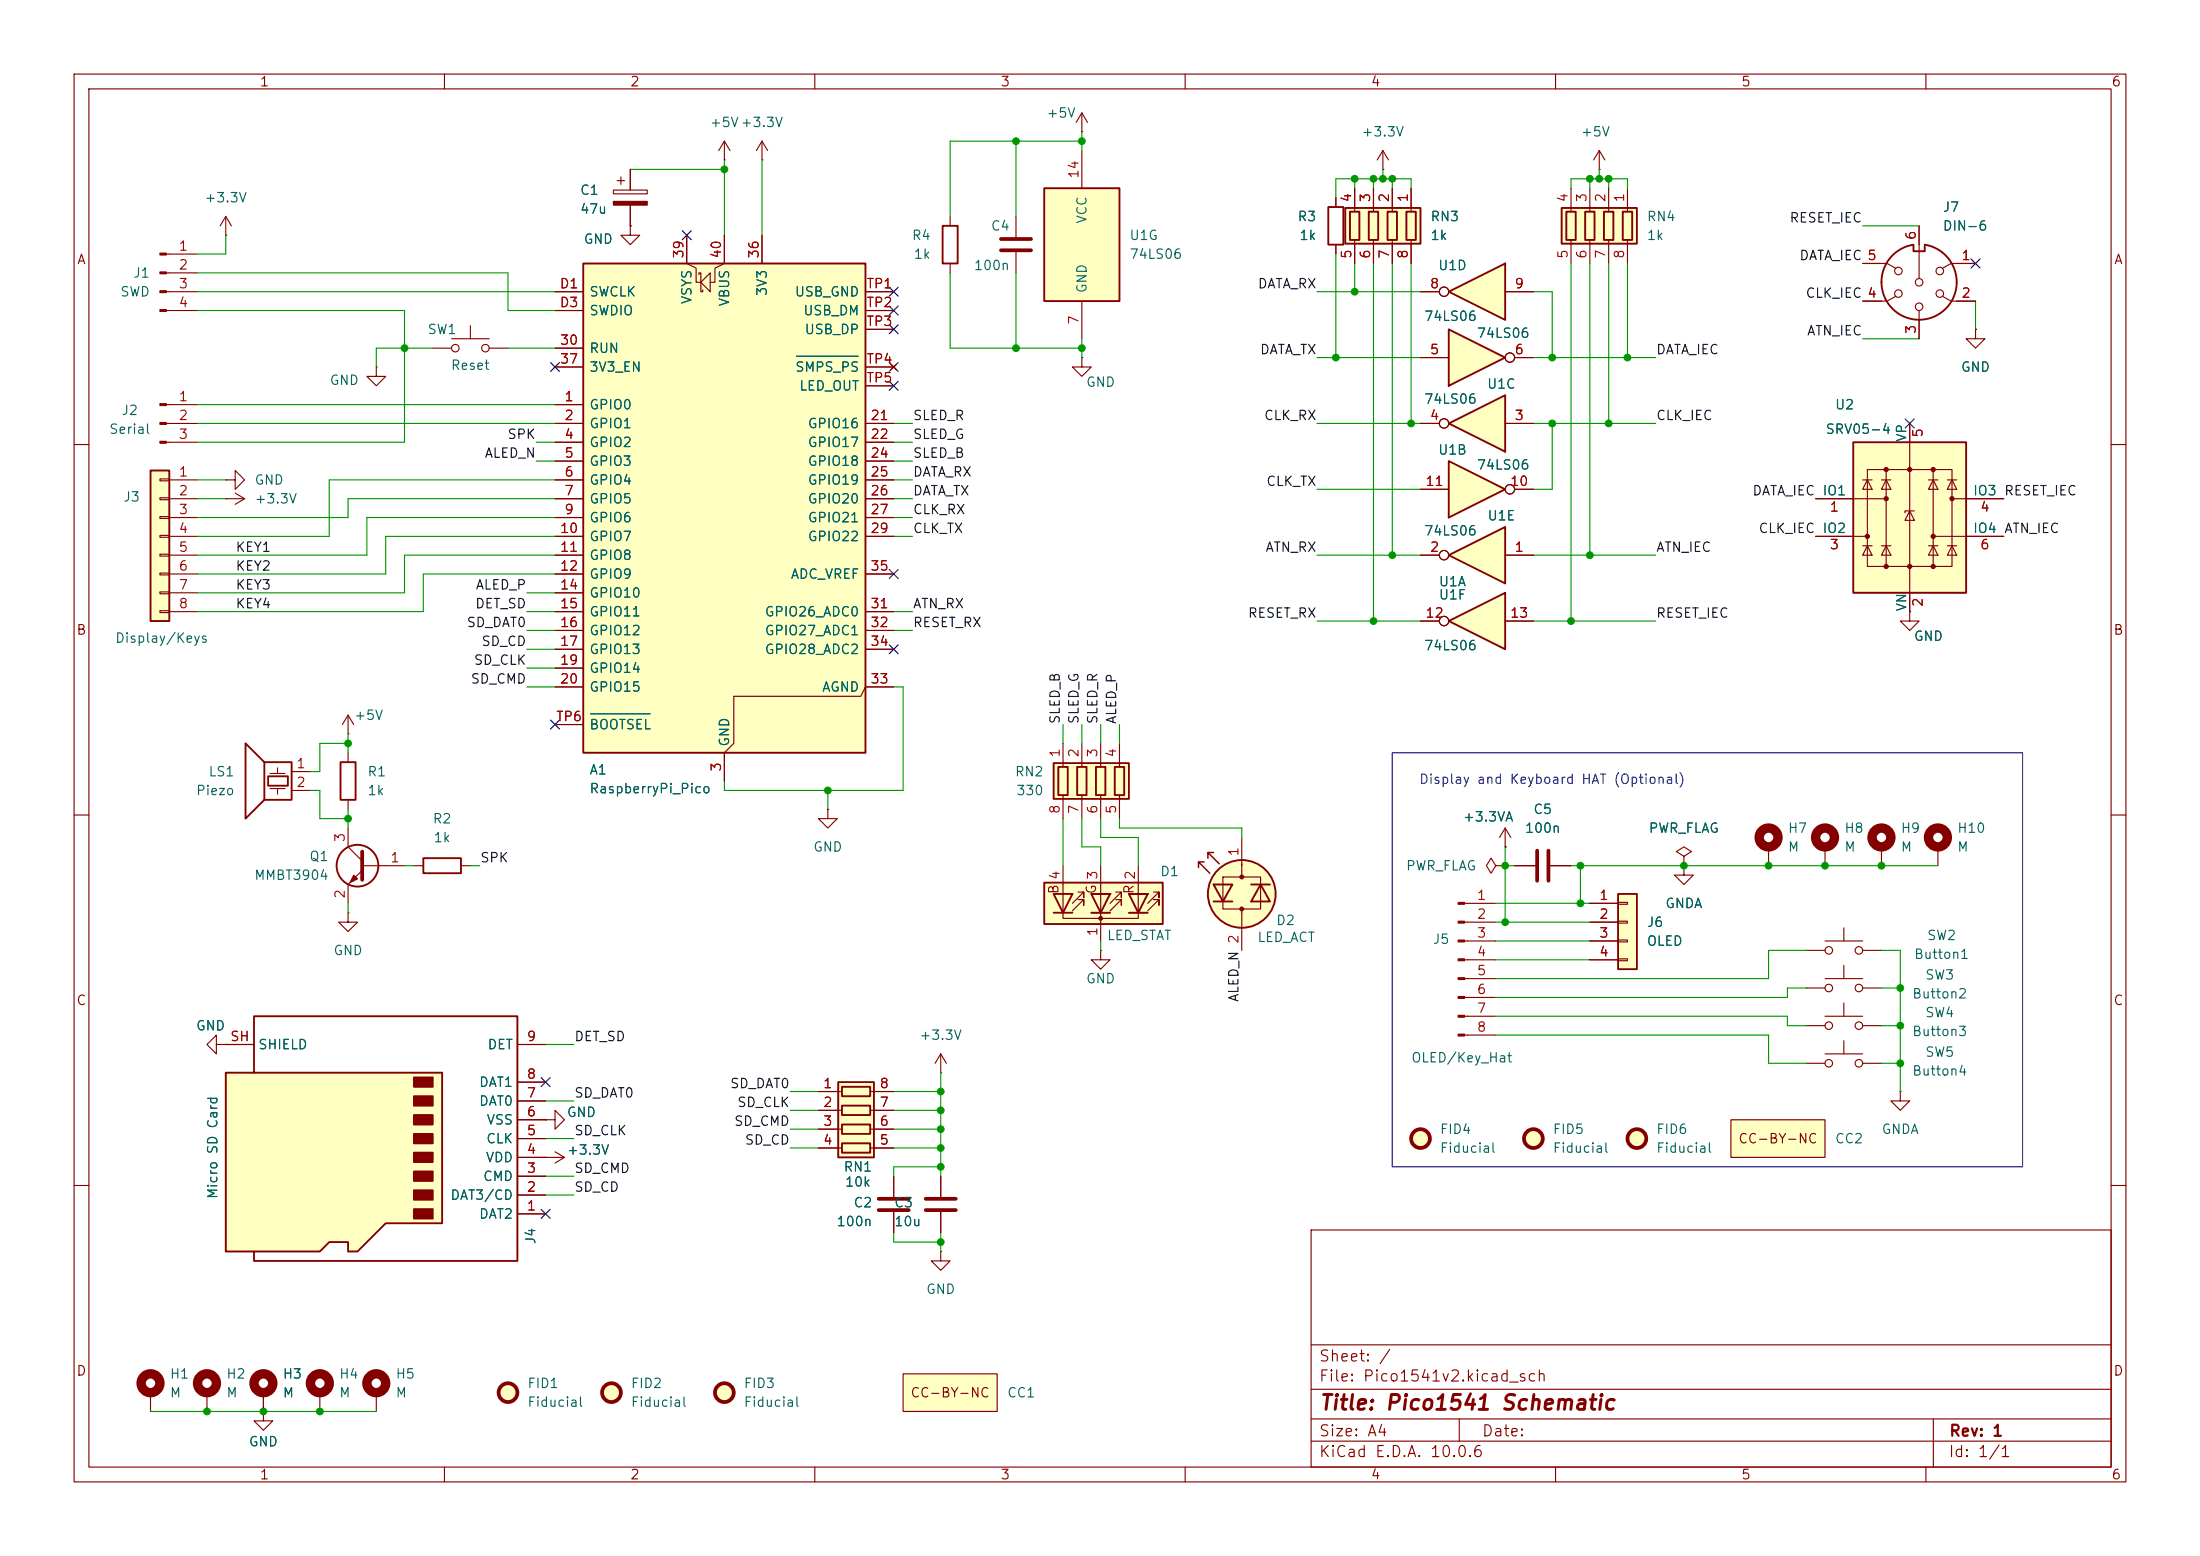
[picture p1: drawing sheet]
<svg xmlns="http://www.w3.org/2000/svg" width="297mm" height="210mm" viewBox="0 0 297 210" stroke-linecap="round" stroke-linejoin="round" font-family="sans-serif">
<g fill="none" stroke="#840000" stroke-width=".15">
<path d="M10 10h277v190h-277zM12 12h273v186h-273zM60 10v2M110 10v2M160 10v2M210 10v2M260 10v2M10 60h2M285 60h2M10 110h2M285 110h2M10 160h2"/>
<path d="M177 166h108v32h-108zM285 160h2M60 198v2M110 198v2M160 198v2M177 194.5h108M177 191.5h108M177 187.5h108M177 181.5h108M197 191.5v3M210 198v2M260 198v2"/>
<path d="M261 191.5v6.5"/>
</g>
<path d="M30.5 144.8h29.2v20.3h-7.6l-3.8 3.8h-1.3v-1.3h-2.6l-1.2 1.3h-12.7z" fill="#ffffc2"/>
<g fill="none" stroke="#840000" stroke-width=".25">
<path d="M57.1 115.8h5.1v2.1h-5.1zM30.5 144.8h29.2v20.3h-7.6l-3.8 3.8h-1.3v-1.3h-2.6l-1.2 1.3h-12.7zM34.3 144.8v-7.6h35.5v33h-35.5v-1.3"/>
<circle cx="48.3" cy="116.8" r="2.82"/>
</g>
<g fill="#840000" stroke="#840000" stroke-width=".25">
<path d="M55.9 163.2h2.5v1.3h-2.5z"/>
<path d="M55.9 160.7h2.5v1.2h-2.5z"/>
<path d="M55.9 158.1h2.5v1.3h-2.5z"/>
<path d="M55.9 155.6h2.5v1.2h-2.5z"/>
<path d="M55.9 153h2.5v1.3h-2.5z"/>
<path d="M55.9 150.5h2.5v1.3h-2.5z"/>
<path d="M55.9 148h2.5v1.2h-2.5z"/>
<path d="M55.9 145.4h2.5v1.3h-2.5z"/>
</g>
<g fill="none" stroke="#840000" stroke-width=".15">
<path d="M47 111.8v2.5l1.9 1.9M48.9 116.8h5.7M48.9 117.5l-1.9 1.9v2.5M55.9 116.8h1.2M62.2 116.8h1.3M30.5 141h3.8M69.8 158.8h3.9M69.8 156.2h6.4M69.8 153.7h3.9M69.8 151.1h3.9M69.8 148.6h3.9M69.8 146.1h3.9"/>
<path d="M69.8 141h3.9M73.7 156.2h.1M73.7 151.1h1.2v-1.2l1.3 1.2-1.3 1.3v-1.3M73.7 151.1h.1M74.9 155.4l1.3 .8M76.2 156.2l-1.3 .8M69.8 163.8h3.9M69.8 161.3h3.9M35.6 190.5v1.3h1.2l-1.2 1.2-1.3-1.2h1.3M35.6 190.5h.1M35.6 188v2.5M50.8 188v2.5"/>
</g>
<g fill="none" stroke="#840000" stroke-width=".51">
<path d="M48.9 114.9v3.8"/>
<circle cx="68.6" cy="188" r="1.27"/>
<circle cx="82.5" cy="188" r="1.27"/>
</g>
<path d="M47.8 118.1l.5 .5-1.1 .5z" fill="#840000" stroke="#840000" stroke-width=".15"/>
<g fill="#ffffc2" stroke="#ffffc2" stroke-width=".14">
<circle cx="82.5" cy="188" r="1.27"/>
<circle cx="68.6" cy="188" r="1.27"/>
</g>
<g fill="none" stroke="#840000" stroke-width="1.3">
<circle cx="35.6" cy="186.7" r="1.27"/>
<circle cx="50.8" cy="186.7" r="1.27"/>
</g>
<path d="M113.2 146.1h4.8v10.1h-4.8z" fill="#ffffc2"/>
<path d="M113.2 146.1h4.8v10.1h-4.8zM113.7 146.7h3.8v1.3h-3.8zM113.7 149.2h3.8v1.3h-3.8zM113.7 151.8h3.8v1.2h-3.8zM113.7 154.3h3.8v1.3h-3.8z" fill="none" stroke="#840000" stroke-width=".25"/>
<g fill="none" stroke="#840000" stroke-width=".15">
<path d="M201.9 116.8l-.6-1-.6 1 .6 1.1 .6-1.1h1.3M203.2 116.8h.1M203.2 114.3h.1M203.2 111.8l-.8 1.2M203.2 111.8l.8 1.2M203.2 111.8v2.5M204.5 116.8h2.8M209.3 116.8h2.8M227.3 115.6l1-.7-1-.6-1 .6 1 .7v1.2M227.3 116.8h.1M29.2 141v-1.3l-1.3 1.3 1.3 1.2v-1.2h1.3M30.5 141h.1"/>
<path d="M110.5 147.3h3.2M110.5 149.9h3.2M110.5 152.4h3.2M110.5 154.9h3.2M117.5 147.3h3.1M117.5 149.9h3.1M117.5 152.4h3.1M117.5 154.9h3.1M127 158.8v2.7M127 168.9v1.3h-1.3l1.3 1.3 1.3-1.3h-1.3M127 168.9h.1M127 163.6v2.8"/>
<path d="M20.3 188v2.5M43.2 188v2.5"/>
</g>
<g fill="none" stroke="#840000" stroke-width="1.3">
<circle cx="20.3" cy="186.7" r="1.27"/>
<circle cx="43.2" cy="186.7" r="1.27"/>
</g>
<path d="M207.5 114.8v4.1M209 114.8v4.1M125 161.8h4M125 163.3h4" fill="none" stroke="#840000" stroke-width=".51"/>
<path d="M121.9 185.4h12.7v5.1h-12.7z" fill="#ffffc2"/>
<path d="M121.9 185.4h12.7v5.1h-12.7z" fill="none" stroke="#840000" stroke-width=".15"/>
<path d="M195.6 83.8l7.6-3.8v7.6z" fill="#ffffc2"/>
<path d="M195.6 83.8l7.6-3.8v7.6z" fill="none" stroke="#840000" stroke-width=".25"/>
<g fill="none" stroke="#840000" stroke-width=".15">
<path d="M191.8 83.8h2.5M203.2 83.8h3.8M227.3 116.8v1.3h1.3l-1.3 1.3-1.2-1.3h1.2M227.3 116.8h.1"/>
<circle cx="194.9" cy="83.8" r=".63"/>
</g>
<path d="M218.4 120.7h2.6v10.1h-2.6z" fill="#ffffc2"/>
<path d="M218.4 120.7h2.6v10.1h-2.6z" fill="none" stroke="#840000" stroke-width=".25"/>
<g fill="none" stroke="#840000" stroke-width=".15">
<path d="M30.5 67.3h.1M30.5 67.3h2.5M31.7 66.5l1.3 .8M33 67.3l-1.3 .8M111.8 109.2v1.3h1.2l-1.2 1.3-1.3-1.3h1.3M111.8 109.2h.1M214.6 121.9h3.8M214.6 124.5h3.8M214.6 127h3.8M214.6 129.5h3.8M218.4 121.8h1.3v.2h-1.3zM218.4 124.3h1.3v.3h-1.3z"/>
<path d="M218.4 126.9h1.3v.2h-1.3zM218.4 129.4h1.3v.3h-1.3z"/>
</g>
<path d="M142.2 103h10.2v4.8h-10.2z" fill="#ffffc2"/>
<g fill="none" stroke="#840000" stroke-width=".25">
<path d="M142.2 103h10.2v4.8h-10.2zM142.9 103.5h1.2v3.8h-1.2zM145.4 103.5h1.3v3.8h-1.3zM148 103.5h1.2v3.8h-1.2zM150.5 103.5h1.3v3.8h-1.3zM163.8 119.4h2.6l-1.3 2.3zM168.9 119.4h2.5M170.2 119.4l1.2 2.3h-2.5zM163.8 121.7h2.6"/>
<circle cx="167.6" cy="120.7" r="4.6"/>
</g>
<g fill="none" stroke="#840000" stroke-width=".15">
<path d="M22.5 34.3h4.2M22.5 36.8h4.2M22.5 39.4h4.2M30.5 31.8h.1M30.5 29.2l-.8 1.3M30.5 29.2l.7 1.3M30.5 29.2v2.6M22.5 41.9h4.2M22.5 54.6h4.2M22.5 57.2h4.2M22.5 59.7h4.2M50.8 49.5v1.3h1.3l-1.3 1.3-1.3-1.3h1.3"/>
<path d="M50.8 49.5h.1M58.4 47h2.6M61 45.7h5M63.5 43.9v1.8M66 47h2.6M143.5 100.3v3.2M143.5 107.3v3.2M146 100.3v3.2M146 107.3v3.2M148.6 100.3v3.2M148.6 107.3v3.2M151.1 100.3v3.2"/>
<path d="M151.1 107.3v3.2M165.1 118.4h5.1v4.3h-5.1zM167.6 113v3.8M148.6 128.3v1.2h1.3l-1.3 1.3-1.3-1.3h1.3M148.6 128.3h.1M167.6 122.7v5.6M127 144.8h.1M127 142.2l.8 1.3M127 142.2l-.8 1.3M127 142.2v2.6"/>
<circle cx="61.5" cy="47" r=".51"/>
<circle cx="65.5" cy="47" r=".51"/>
</g>
<g fill="#840000" stroke="#840000" stroke-width=".15">
<path d="M21.6 34.2h.9v.2h-.9z"/>
<path d="M21.6 36.7h.9v.3h-.9z"/>
<path d="M21.6 39.2h.9v.3h-.9z"/>
<path d="M21.6 41.8h.9v.2h-.9z"/>
<path d="M21.6 54.5h.9v.2h-.9z"/>
<path d="M21.6 57h.9v.3h-.9z"/>
<path d="M21.6 59.6h.9v.2h-.9z"/>
<path d="M167.6 116.6v1.8z"/>
<circle cx="167.6" cy="122.7" r=".25"/>
<circle cx="167.6" cy="118.4" r=".25"/>
</g>
<circle cx="167.6" cy="120.7" r="4.6" fill="#ffffc2" stroke="#ffffc2" stroke-width=".14"/>
<path d="M161.8 117.1v-.8l1.5 1.6M161.8 116.3h.8M163.1 115.8v-.7l1.5 1.5M163.1 115.1h.7" fill="none" stroke="#840000" stroke-width=".2"/>
<path d="M141 119.1h16v5.6h-16z" fill="#ffffc2"/>
<circle cx="148.6" cy="124" r=".25" fill="#840000" stroke="#840000" stroke-width=".15"/>
<path d="M141 119.1h16v5.6h-16zM142.2 120.7h2.6l-1.3 2.5zM142.2 123.2h2.6M147.3 120.7h2.6l-1.3 2.5zM147.3 123.2h2.6M152.4 120.7h2.5l-1.2 2.5zM152.4 123.2h2.5" fill="none" stroke="#840000" stroke-width=".25"/>
<g fill="none" stroke="#840000" stroke-width=".15">
<path d="M30.5 64.8h1.2v-1.3l1.3 1.3-1.3 1.2v-1.2M30.5 64.8h.1M143.5 116.8v6.4M148.6 116.8v10.2M153.7 116.8v7.2h-10.2v-1.1M145.5 121.4h.8v.8v-.8l-1.5 1.5M145.5 120.4h.8v.8v-.8l-1.5 1.5M147.3 123.2h2.6M147.3 120.7h2.6zM149.9 120.7h.1M150.6 121.4h.8v.8v-.8l-1.5 1.5M150.6 120.4h.8v.8v-.8l-1.5 1.5"/>
<path d="M152.4 123.2h2.5M152.4 120.7h2.5zM154.9 120.7h.1M155.7 121.4h.8v.8v-.8l-1.6 1.5M155.7 120.4h.8v.8v-.8l-1.6 1.5"/>
</g>
<circle cx="207" cy="153.7" r="1.27" fill="#ffffc2" stroke="#ffffc2" stroke-width=".14"/>
<circle cx="207" cy="153.7" r="1.27" fill="none" stroke="#840000" stroke-width=".51"/>
<path d="M20.3 63.5h2.6v20.3h-2.6z" fill="#ffffc2"/>
<path d="M179.3 27.9h2.1v5.1h-2.1zM20.3 63.5h2.6v20.3h-2.6z" fill="none" stroke="#840000" stroke-width=".25"/>
<g fill="none" stroke="#840000" stroke-width=".15">
<path d="M180.3 26.7v1.2M180.3 33v1.3M146 48.3v1.2h1.3l-1.3 1.3-1.2-1.3h1.2M146 48.3h.1M21.6 64.6h1.3v.3h-1.3zM21.6 67.2h1.3v.2h-1.3zM21.6 69.7h1.3v.3h-1.3zM21.6 72.3h1.3v.2h-1.3zM21.6 74.8h1.3v.3h-1.3zM21.6 77.3h1.3v.3h-1.3zM21.6 79.9h1.3v.2h-1.3zM22.9 64.8h3.8"/>
<path d="M22.9 67.3h3.8M22.9 69.9h3.8M22.9 72.4h3.8M22.9 74.9h3.8M22.9 77.5h3.8M21.6 82.4h1.3v.3h-1.3zM22.9 80h3.8M22.9 82.6h3.8"/>
</g>
<path d="M141 25.4h10.1v15.2h-10.1z" fill="#ffffc2"/>
<path d="M141 25.4h10.1v15.2h-10.1zM35.7 102.9h3.7v5.1h-3.7zM35.7 102.9l-2.6-2.6v10.2l2.6-2.5M36.2 104.8h2.7v1.2h-2.7zM46 102.9h2v5.1h-2z" fill="none" stroke="#840000" stroke-width=".25"/>
<g fill="none" stroke="#840000" stroke-width=".15">
<path d="M146 20.3v5.1M146 40.6v5.1M47 99.1h.1M47 96.5l.8 1.3M47 96.5l-.8 1.3M47 96.5v2.6M36.4 104.4h2.1M36.4 106.4h2.1M37.5 103.6v.8M37.5 106.4v.8M39.4 104.1h2.5M39.4 106.7h2.5"/>
<path d="M47 101.6v1.3M47 108v1.2M238.8 114.3v2.5M47 123.2v1.3h-1.3l1.3 1.2 1.3-1.2h-1.3M47 123.2h.1M27.9 188v2.5"/>
</g>
<g fill="none" stroke="#840000" stroke-width="1.3">
<circle cx="238.8" cy="113" r="1.27"/>
<circle cx="27.9" cy="186.7" r="1.27"/>
</g>
<circle cx="221" cy="153.7" r="1.27" fill="#ffffc2" stroke="#ffffc2" stroke-width=".14"/>
<circle cx="221" cy="153.7" r="1.27" fill="none" stroke="#840000" stroke-width=".51"/>
<path d="M233.7 151.1h12.7v5.1h-12.7z" fill="#ffffc2"/>
<g fill="none" stroke="#840000" stroke-width=".15">
<path d="M246.4 114.3v2.5M243.8 128.3h2.6M246.4 127h5.1M248.9 125.2v1.8M251.5 128.3h2.5M233.7 151.1h12.7v5.1h-12.7zM256.5 147.3v1.3h1.3l-1.3 1.3-1.2-1.3h1.2M256.5 147.3h.1"/>
<circle cx="246.9" cy="128.3" r=".51"/>
<circle cx="251" cy="128.3" r=".51"/>
</g>
<circle cx="246.4" cy="113" r="1.27" fill="none" stroke="#840000" stroke-width="1.3"/>
<path d="M250.2 59.7h15.2v20.3h-15.2z" fill="#ffffc2"/>
<g fill="none" stroke="#840000" stroke-width=".15">
<path d="M146 17.8h.1M146 15.2l-.7 1.3M146 15.2l.8 1.3M146 15.2v2.6M128.3 29.2v1.3M128.3 35.6v1.2M137.2 29.2v2.8M137.2 34v2.8M215.9 22.9h.1M215.9 20.3l-.8 1.3M215.9 20.3l.8 1.3M215.9 20.3v2.6"/>
<path d="M251.5 35.6h3.3l1.1 .6M259.1 30.5v7.1M266.7 35.6h-3.3l-1.1 .6M255.9 40l-1.1 .6h-3.3M257.8 57.2v25.4M259.1 41.9v3.8M262.3 40l1.1 .6h3.3M266.7 44.5v1.2h1.3l-1.3 1.3-1.3-1.3h1.3M266.7 44.5h.1M245.1 67.3h9.5M245.1 72.4h7M251.5 64.8h1.2"/>
<path d="M251.5 73.7h1.2M252.1 63.4h11.4v13.1h-11.4zM252.1 64.8l.6 1.2h-1.2zM252.1 73.7l.6 1.2h-1.2zM254 64.8h1.3M254 73.7h1.3M254.6 64.8l.7 1.2h-1.3zM254.6 73.7l.7 1.2h-1.3zM254.6 63.4v13.1M257.8 69l.6 1.2h-1.2zM258.4 69h-1.2v.2M260.3 64.8h1.3"/>
<path d="M260.3 73.7h1.3M261 64.8l.6 1.2h-1.3zM261 73.7l.6 1.2h-1.3zM261 63.4v13.1M261 72.4h9.5M262.9 64.8h1.3M262.9 73.7h1.3M263.5 64.8l.7 1.2h-1.3zM263.5 73.7l.7 1.2h-1.3zM263.5 67.3h7M257.8 82.6v1.2h1.3l-1.3 1.3-1.3-1.3h1.3M257.8 82.6h.1"/>
<path d="M254 114.3v2.5M261.6 114.3v2.5M243.8 133.4h2.6M243.8 138.4h2.6M246.4 132.1h5.1M246.4 137.2h5.1M248.9 130.3v1.8M248.9 135.4v1.8M251.5 133.4h2.5M251.5 138.4h2.5M243.8 143.5h2.6M246.4 142.2h5.1"/>
<path d="M248.9 140.5v1.7M251.5 143.5h2.5"/>
<circle cx="256.3" cy="39.6" r=".51"/>
<circle cx="256.3" cy="36.6" r=".51"/>
<circle cx="259.1" cy="38.1" r=".51"/>
<circle cx="261.9" cy="36.6" r=".51"/>
<circle cx="261.9" cy="39.6" r=".51"/>
<circle cx="259.1" cy="41.4" r=".51"/>
<circle cx="246.9" cy="138.4" r=".51"/>
<circle cx="246.9" cy="133.4" r=".51"/>
<circle cx="251" cy="138.4" r=".51"/>
<circle cx="251" cy="133.4" r=".51"/>
<circle cx="246.9" cy="143.5" r=".51"/>
<circle cx="251" cy="143.5" r=".51"/>
</g>
<path d="M127.3 30.5h2v5.1h-2zM258.3 33.1v.8h1.5v-.8M259.8 33a5.1 5.1 0 0 1 3.6 7.8 5.1 5.1 0 0 1-8.6 .1 5.1 5.1 0 0 1 3.5-7.9M250.2 59.7h15.2v20.3h-15.2z" fill="none" stroke="#840000" stroke-width=".25"/>
<g fill="#840000" stroke="#840000" stroke-width=".15">
<circle cx="252.1" cy="72.4" r=".28"/>
<circle cx="254.6" cy="63.4" r=".28"/>
<circle cx="254.6" cy="67.3" r=".28"/>
<circle cx="254.6" cy="76.5" r=".28"/>
<circle cx="257.8" cy="63.4" r=".28"/>
<circle cx="257.8" cy="76.5" r=".28"/>
<circle cx="261" cy="63.4" r=".28"/>
<circle cx="261" cy="72.4" r=".28"/>
<circle cx="261" cy="76.5" r=".28"/>
<circle cx="263.5" cy="67.3" r=".28"/>
</g>
<g fill="none" stroke="#840000" stroke-width="1.3">
<circle cx="254" cy="113" r="1.27"/>
<circle cx="261.6" cy="113" r="1.27"/>
</g>
<path d="M135.1 32.3h4.1M135.1 33.8h4.1" fill="none" stroke="#840000" stroke-width=".51"/>
<path d="M78.7 35.6h38.1v66h-38.1z" fill="#ffffc2"/>
<path d="M78.7 35.6h38.1v66h-38.1z" fill="none" stroke="#840000" stroke-width=".25"/>
<g fill="none" stroke="#840000" stroke-width=".15">
<path d="M74.9 39.4h3.8M92.7 31.8v3.8l1.3 .6v1.9h.6M94.4 37.1v-.3h.2v2.6h.3v-.3M95.9 36.8v2.6l-1.3-1.3zM97.8 31.8v3.8l-1.3 .6v1.9h-.6M102.9 31.8v3.8M116.8 39.4h3.8M74.9 54.6h3.8M74.9 57.2h3.8M74.9 59.7h3.8M74.9 47h3.8M74.9 49.5h3.8"/>
<path d="M74.9 41.9h3.8M116.8 57.2h3.8M116.8 59.7h3.8M116.8 49.5h3.8M116.8 41.9h3.8M116.8 44.5h3.8M116.8 52.1h3.8M120.3 49.1l.7 .8M121 49.1l-.7 .8M74.9 62.2h3.8M74.9 64.8h3.8M74.9 67.3h3.8"/>
<path d="M74.9 69.9h3.8M74.9 72.4h3.8M74.9 74.9h3.8M74.9 77.5h3.8M116.8 62.2h3.8M116.8 64.8h3.8M116.8 67.3h3.8M116.8 69.9h3.8M116.8 72.4h3.8M116.8 77.5h3.8M74.9 80h3.8M74.9 82.6h3.8"/>
<path d="M74.9 85.1h3.8M74.9 87.6h3.8M74.9 90.2h3.8M74.9 92.7h3.8M74.9 97.8h3.8M116.8 82.6h3.8M116.8 85.1h3.8M116.8 87.6h3.8M120.6 92.7h-3.8l-.6 1.3h-17.1v6.3l-1.3 1.3v3.8"/>
</g>
<path d="M107.5 48.1h8.4M79.7 96.3h8.1" fill="none" stroke="#006464" stroke-width=".15"/>
<path d="M195.6 44.5l7.6 3.8-7.6 3.8z" fill="#ffffc2"/>
<path d="M195.6 44.5l7.6 3.8-7.6 3.8z" fill="none" stroke="#840000" stroke-width=".25"/>
<g fill="none" stroke="#840000" stroke-width=".15">
<path d="M186.7 22.9h.1M186.7 20.3l-.8 1.3M186.7 20.3l.8 1.3M186.7 20.3v2.6M191.8 48.3h3.8M204.5 48.3h2.5"/>
<circle cx="203.8" cy="48.3" r=".63"/>
</g>
<circle cx="97.8" cy="188" r="1.27" fill="#ffffc2" stroke="#ffffc2" stroke-width=".14"/>
<circle cx="97.8" cy="188" r="1.27" fill="none" stroke="#840000" stroke-width=".51"/>
<path d="M195.6 39.4l7.6-3.8v7.6z" fill="#ffffc2"/>
<path d="M195.6 39.4l7.6-3.8v7.6z" fill="none" stroke="#840000" stroke-width=".25"/>
<g fill="none" stroke="#840000" stroke-width=".15">
<path d="M191.8 39.4h2.5M203.2 39.4h3.8"/>
<circle cx="194.9" cy="39.4" r=".63"/>
</g>
<path d="M195.6 74.9l7.6-3.8v7.6z" fill="#ffffc2"/>
<path d="M195.6 74.9l7.6-3.8v7.6z" fill="none" stroke="#840000" stroke-width=".25"/>
<g fill="none" stroke="#840000" stroke-width=".15">
<path d="M191.8 74.9h2.5M203.2 74.9h3.8"/>
<circle cx="194.9" cy="74.9" r=".63"/>
</g>
<path d="M195.6 62.2l7.6 3.8-7.6 3.9z" fill="#ffffc2"/>
<path d="M195.6 62.2l7.6 3.8-7.6 3.9z" fill="none" stroke="#840000" stroke-width=".25"/>
<g fill="none" stroke="#840000" stroke-width=".15">
<path d="M191.8 66h3.8M204.5 66h2.5"/>
<circle cx="203.8" cy="66" r=".63"/>
</g>
<path d="M195.6 57.2l7.6-3.9v7.7z" fill="#ffffc2"/>
<path d="M195.6 57.2l7.6-3.9v7.7z" fill="none" stroke="#840000" stroke-width=".25"/>
<g fill="none" stroke="#840000" stroke-width=".15">
<path d="M191.8 57.2h2.5M203.2 57.2h3.8"/>
<circle cx="194.9" cy="57.1" r=".63"/>
</g>
<path d="M181.6 28.1h10.2v4.8h-10.2z" fill="#ffffc2"/>
<path d="M181.6 28.1h10.2v4.8h-10.2zM182.2 28.6h1.3v3.8h-1.3zM184.8 28.6h1.3v3.8h-1.3zM187.3 28.6h1.3v3.8h-1.3zM189.9 28.6h1.2v3.8h-1.2z" fill="none" stroke="#840000" stroke-width=".25"/>
<g fill="none" stroke="#840000" stroke-width=".15">
<path d="M97.8 19.1l-.8 1.2M97.8 19.1l.8 1.2M97.8 19.1v2.5M102.9 19.1l-.8 1.2M102.9 19.1l.7 1.2M102.9 19.1v2.5M82.8 25.7h4.6v.5h-4.6zM83.3 24.4h1M83.8 23.9v1M85.1 30.5v1.3h1.3l-1.3 1.2-1.3-1.2h1.3M85.1 30.5h.1M85.1 22.9v2.8"/>
<path d="M85.1 27.7v2.8M97.8 21.6h.1M102.9 21.6h.1M182.9 25.4v3.2M182.9 32.4v3.2M185.4 25.4v3.2M185.4 32.4v3.2M188 25.4v3.2M188 32.4v3.2M190.5 25.4v3.2M190.5 32.4v3.2M120.6 158.8v2.7"/>
<path d="M120.6 163.6v2.8"/>
</g>
<g fill="none" stroke="#840000" stroke-width=".51">
<path d="M118.6 161.8h4.1M118.6 163.3h4.1"/>
<circle cx="191.8" cy="153.7" r="1.27"/>
</g>
<circle cx="191.8" cy="153.7" r="1.27" fill="#ffffc2" stroke="#ffffc2" stroke-width=".14"/>
<path d="M82.8 27.2h4.6v.5h-4.6z" fill="#840000" stroke="#840000" stroke-width=".15"/>
<path d="M210.8 28.1h10.2v4.8h-10.2z" fill="#ffffc2"/>
<path d="M210.8 28.1h10.2v4.8h-10.2zM211.5 28.6h1.2v3.8h-1.2zM214 28.6h1.3v3.8h-1.3zM216.5 28.6h1.3v3.8h-1.3zM219.1 28.6h1.2v3.8h-1.2z" fill="none" stroke="#840000" stroke-width=".25"/>
<g fill="none" stroke="#840000" stroke-width=".15">
<path d="M74.9 39.4h3.8M85.1 30.5h.1M85.1 22.9v2.8M85.1 27.7v2.8M92.7 31.8v3.8M97.8 31.8v3.8M102.9 31.8v3.8M116.8 39.4h3.8M180.3 26.7v1.2M180.3 33v1.3M182.9 25.4v2.5M182.9 33v2.6"/>
<path d="M185.4 25.4v2.5M185.4 33v2.6M188 25.4v2.5M188 33v2.6M190.5 25.4v2.5M190.5 33v2.6M191.8 39.4h2.5M203.2 39.4h3.8M212.1 25.4v3.2M212.1 32.4v3.2M214.6 25.4v3.2M214.6 32.4v3.2"/>
<path d="M217.2 25.4v3.2M217.2 32.4v3.2M219.7 25.4v3.2M219.7 32.4v3.2M251.5 35.6h2.5M259.1 30.5v2.5M264.2 35.6h2.5M74.9 54.6h3.8M74.9 57.2h3.8M74.9 59.7h3.8M74.9 47h3.8M74.9 49.5h3.8"/>
<path d="M74.9 41.9h3.8M116.8 57.2h3.8M116.8 59.7h3.8M116.8 49.5h3.8M116.8 41.9h3.8M116.8 44.5h3.8M116.8 52.1h3.8M120.3 49.1l.7 .8M121 49.1l-.7 .8M191.8 57.2h2.5M191.8 48.3h3.8M203.2 57.2h3.8"/>
<path d="M204.5 48.3h2.5M251.5 40.6h2.5M257.8 57.2v2.5M259.1 43.2v2.5M264.2 40.6h2.5M266.7 44.5h.1M74.9 62.2h3.8M74.9 64.8h3.8M74.9 67.3h3.8M74.9 69.9h3.8M74.9 72.4h3.8M74.9 74.9h3.8"/>
<path d="M74.9 77.5h3.8M116.8 62.2h3.8M116.8 64.8h3.8M116.8 67.3h3.8M116.8 69.9h3.8M116.8 72.4h3.8M116.8 77.5h3.8M191.8 74.9h2.5M191.8 66h3.8M203.2 74.9h3.8M204.5 66h2.5M245.1 67.3h5.1"/>
<path d="M245.1 72.4h5.1M265.4 67.3h5.1M265.4 72.4h5.1M74.9 80h3.8M74.9 82.6h3.8M74.9 85.1h3.8M74.9 87.6h3.8M74.9 90.2h3.8M74.9 92.7h3.8M74.9 97.8h3.8M116.8 82.6h3.8M116.8 85.1h3.8"/>
<path d="M116.8 87.6h3.8M116.8 92.7h3.8M191.8 83.8h2.5M203.2 83.8h3.8M257.8 82.6h.1M257.8 80v2.6M97.8 101.6v3.8M203.2 114.3h.1M204.5 116.8h2.8M209.3 116.8h2.8M227.3 116.8h.1M197.7 121.9h4.2"/>
<path d="M197.7 124.5h4.2M197.7 127h4.2M197.7 129.5h4.2M197.7 132.1h4.2M197.7 134.6h4.2M197.7 137.2h4.2M197.7 139.7h4.2M214.6 121.9h3.8M214.6 124.5h3.8M214.6 127h3.8M214.6 129.5h3.8M30.5 141h.1"/>
<path d="M30.5 141h3.8M69.8 158.8h3.9M69.8 156.2h3.9M69.8 153.7h3.9M69.8 151.1h3.9M69.8 148.6h3.9M69.8 146.1h3.9M69.8 141h3.9M73.7 156.2h.1M73.7 151.1h.1M110.5 147.3h2.5M110.5 149.9h2.5"/>
<path d="M110.5 152.4h2.5M110.5 154.9h2.5M118.1 147.3h2.5M118.1 149.9h2.5M118.1 152.4h2.5M118.1 154.9h2.5M120.6 158.8v2.7M127 158.8v2.7M69.8 163.8h3.9M69.8 161.3h3.9M120.6 163.6v2.8M127 163.6v2.8"/>
<path d="M35.6 190.5h.1M35.6 188v2.5"/>
<circle cx="194.9" cy="39.4" r=".63"/>
<circle cx="194.9" cy="57.1" r=".63"/>
<circle cx="203.8" cy="48.3" r=".63"/>
<circle cx="194.9" cy="74.9" r=".63"/>
<circle cx="203.8" cy="66" r=".63"/>
<circle cx="194.9" cy="83.8" r=".63"/>
</g>
<g fill="#840000" stroke="#840000" stroke-width=".15">
<path d="M196.8 121.8h.9v.2h-.9z"/>
<path d="M196.8 124.3h.9v.3h-.9z"/>
<path d="M196.8 126.9h.9v.2h-.9z"/>
<path d="M196.8 129.4h.9v.3h-.9z"/>
<path d="M196.8 132h.9v.2h-.9z"/>
<path d="M196.8 134.5h.9v.2h-.9z"/>
<path d="M196.8 137h.9v.3h-.9z"/>
<path d="M196.8 139.6h.9v.2h-.9z"/>
</g>
<g fill="none" stroke="#009600" stroke-width=".15">
<path d="M137.2 19.1v10.1M146 17.8v2.5M146 19.1h-17.7v10.1M26.7 39.4h48.2M26.7 36.8h41.9v5.1h6.3M30.5 31.8v2.5h-3.8M85.1 22.9h12.7M97.8 21.6v10.2M102.9 21.6v10.2M128.3 36.8v10.2h17.7M137.2 36.8v10.2M177.8 39.4h14"/>
<path d="M180.3 34.3v14M182.9 24.1v1.3M182.9 35.6v3.8M185.4 24.1v1.3M185.4 35.6v48.2M186.7 22.9v1.2M188 24.1v1.3M188 35.6v39.3M190.5 25.4v-1.3h-10.2v2.6M190.5 35.6v21.6M207 39.4h2.5v8.9M212.1 25.4v-1.3h7.6v1.3"/>
<path d="M212.1 35.6v48.2M214.6 24.1v1.3M214.6 35.6v39.3M215.9 22.9v1.2M217.2 24.1v1.3M217.2 35.6v21.6M219.7 35.6v12.7M251.5 30.5h7.6M26.7 57.2h48.2M26.7 41.9h27.9v17.8h-27.9M26.7 54.6h48.2M58.4 47h-7.6v2.5"/>
<path d="M68.6 47h6.3M72.4 59.7h2.5M120.6 57.2h2.6M120.6 59.7h2.6M146 45.7v2.6M177.8 57.2h14M177.8 48.3h14M207 57.2h16.5M207 48.3h16.5M209.5 57.2v8.8h-2.5M251.5 45.7h7.6M266.7 40.6v3.9"/>
<path d="M26.7 67.3h3.8M26.7 64.8h3.8M72.4 62.2h2.5M74.9 69.9h-25.4v5h-22.8M74.9 74.9h-20.3v5.1h-27.9M74.9 67.3h-27.9v2.6h-20.3M74.9 64.8h-30.5v7.6h-17.7M74.9 72.4h-22.8v5.1h-25.4M74.9 77.5h-17.8v5.1h-30.4M120.6 62.2h2.6M120.6 67.3h2.6M120.6 69.9h2.6"/>
<path d="M120.6 72.4h2.6M120.6 64.8h2.6M177.8 74.9h14M177.8 66h14M207 74.9h16.5M47 99.1v2.5M71.1 82.6h3.8M71.1 80h3.8M71.1 92.7h3.8M71.1 85.1h3.8M71.1 90.2h3.8M71.1 87.6h3.8"/>
<path d="M120.6 92.7h1.3v14h-24.1v-1.3M120.6 82.6h2.6M120.6 85.1h2.6M143.5 97.8v2.5M146 97.8v2.5M148.6 97.8v2.5M151.1 97.8v2.5M177.8 83.8h14M207 83.8h16.5M41.9 106.7h1.3v3.8h3.8M47 109.2v2.6M47 100.3h-3.8v3.8h-1.3"/>
<path d="M54.6 116.8h1.3M63.5 116.8h1.3M111.8 106.7v2.5M143.5 110.5v6.3M146 110.5v3.8h2.6v2.5M148.6 110.5v2.5h5.1v3.8M151.1 110.5v1.3h16.5v1.2M203.2 116.8h1.3M203.2 114.3v10.2M212.1 116.8h49.5M213.4 116.8v5.1M47 121.9v1.3"/>
<path d="M148.6 127v1.3M201.9 129.5h12.7M201.9 121.9h12.7M201.9 139.7h36.9v3.8h5M201.9 124.5h12.7M201.9 137.2h39.4v1.2h2.5M201.9 127h12.7M243.8 128.3h-5v3.8h-36.9M243.8 133.4h-2.5v1.2h-39.4M254 128.3h2.5v19M254 133.4h2.5M254 138.4h2.5"/>
<path d="M73.7 141h3.8M73.7 158.8h3.8M73.7 153.7h3.8M73.7 148.6h3.8M106.7 149.9h3.8M106.7 152.4h3.8M106.7 154.9h3.8M106.7 147.3h3.8M120.6 149.9h6.4M120.6 152.4h6.4M120.6 154.9h6.4M120.6 147.3h6.4"/>
<path d="M127 157.5h-6.4v1.3M127 144.8v14M254 143.5h2.5M73.7 161.3h3.8M120.6 166.4v1.2h6.4M127 166.4v2.5M20.3 190.5h30.5"/>
</g>
<g fill="none" stroke="#000084" stroke-width=".15">
<path d="M92.1 31.1l1.2 1.3M93.3 31.1l-1.2 1.3M120 38.8l1.3 1.2M121.3 38.8l-1.3 1.2M266.1 35l1.2 1.2M267.3 35l-1.2 1.2M74.3 48.9l1.2 1.2M75.5 48.9l-1.2 1.2M120 51.5l1.3 1.2M120 48.9l1.3 1.2M120 41.3l1.3 1.2M120 43.8l1.3 1.3"/>
<path d="M121.3 51.5l-1.3 1.2M121.3 48.9l-1.3 1.2M121.3 41.3l-1.3 1.2M121.3 43.8l-1.3 1.3M257.2 56.5l1.2 1.3M258.4 56.5l-1.2 1.3M120 76.9l1.3 1.2M121.3 76.9l-1.3 1.2M74.3 97.2l1.2 1.2M75.5 97.2l-1.2 1.2M120 87l1.3 1.2M121.3 87l-1.3 1.2"/>
<path d="M73.1 145.4l1.2 1.3M74.3 145.4l-1.2 1.3M73.1 163.2l1.2 1.2M74.3 163.2l-1.2 1.2"/>
</g>
<path d="M188 101.6h85v55.9h-85z" fill="none" stroke="#0000c2" stroke-width=".15"/>
<path d="M107.5 48.1h8.4M79.7 96.3h8.1" fill="none" stroke="#006464" stroke-width=".15"/>
<g fill="#009600" stroke="#009600" stroke-width=".14">
<circle cx="137.2" cy="47" r=".46"/>
<circle cx="146" cy="47" r=".46"/>
<circle cx="137.2" cy="19.1" r=".46"/>
<circle cx="97.8" cy="22.9" r=".46"/>
<circle cx="127" cy="154.9" r=".46"/>
<circle cx="127" cy="157.5" r=".46"/>
<circle cx="127" cy="152.4" r=".46"/>
<circle cx="127" cy="167.6" r=".46"/>
<circle cx="127" cy="149.9" r=".46"/>
<circle cx="47" cy="110.5" r=".46"/>
<circle cx="47" cy="100.3" r=".46"/>
<circle cx="127" cy="147.3" r=".46"/>
<circle cx="111.8" cy="106.7" r=".46"/>
<circle cx="54.6" cy="47" r=".46"/>
<circle cx="186.7" cy="24.1" r=".46"/>
<circle cx="182.9" cy="39.4" r=".46"/>
<circle cx="180.3" cy="48.3" r=".46"/>
<circle cx="182.9" cy="24.1" r=".46"/>
<circle cx="185.4" cy="24.1" r=".46"/>
<circle cx="146" cy="19.1" r=".46"/>
<circle cx="188" cy="74.9" r=".46"/>
<circle cx="35.6" cy="190.5" r=".46"/>
<circle cx="27.9" cy="190.5" r=".46"/>
<circle cx="43.2" cy="190.5" r=".46"/>
<circle cx="213.4" cy="116.8" r=".46"/>
<circle cx="203.2" cy="116.8" r=".46"/>
<circle cx="213.4" cy="121.9" r=".46"/>
<circle cx="203.2" cy="124.5" r=".46"/>
<circle cx="227.3" cy="116.8" r=".46"/>
<circle cx="185.4" cy="83.8" r=".46"/>
<circle cx="212.1" cy="83.8" r=".46"/>
<circle cx="214.6" cy="74.9" r=".46"/>
<circle cx="209.5" cy="57.2" r=".46"/>
<circle cx="188" cy="24.1" r=".46"/>
<circle cx="190.5" cy="57.2" r=".46"/>
<circle cx="209.5" cy="48.3" r=".46"/>
<circle cx="217.2" cy="24.1" r=".46"/>
<circle cx="215.9" cy="24.1" r=".46"/>
<circle cx="214.6" cy="24.1" r=".46"/>
<circle cx="217.2" cy="57.2" r=".46"/>
<circle cx="219.7" cy="48.3" r=".46"/>
<circle cx="256.5" cy="143.5" r=".46"/>
<circle cx="254" cy="116.8" r=".46"/>
<circle cx="246.4" cy="116.8" r=".46"/>
<circle cx="256.5" cy="138.4" r=".46"/>
<circle cx="256.5" cy="133.4" r=".46"/>
<circle cx="238.8" cy="116.8" r=".46"/>
</g>
<text font-size="2" fill="#840000" x="178" y="190.8">Title: Pico1541 Schematic</text>
<g font-size="1.5" fill="#840000">
<text x="178" y="184.1">Sheet: /</text>
<text x="178" y="186.8">File: Pico1541v2.kicad_sch</text>
<text x="178" y="197">KiCad E.D.A. 10.0.6</text>
<text x="178" y="194.2">Size: A4</text>
<text x="200" y="194.2">Date:</text>
<text x="263" y="197">Id: 1/1</text>
<text x="263" y="194.2">Rev: 1</text>
</g>
<g font-size="1.3" fill="#840000">
<text x="35" y="12">1</text>
<text x="85" y="12">2</text>
<text x="135" y="12">3</text>
<text x="185" y="12">4</text>
<text x="235" y="12">5</text>
<text x="285" y="12">6</text>
<text x="10.3" y="36">A</text>
<text x="285.3" y="36">A</text>
<text x="10.2" y="86">B</text>
<text x="285.2" y="86">B</text>
<text x="143.2" y="120.8" transform="rotate(-90 143.2 120.8)">B</text>
<text x="148.3" y="120.8" transform="rotate(-90 148.3 120.8)">G</text>
<text x="153.4" y="120.8" transform="rotate(-90 153.4 120.8)">R</text>
<text x="10.2" y="136">C</text>
<text x="285.2" y="136">C</text>
<text x="234.6" y="154.6">CC-BY-NC</text>
<text x="10.2" y="186">D</text>
<text x="285.2" y="186">D</text>
<text x="122.8" y="188.9">CC-BY-NC</text>
<text x="35" y="200">1</text>
<text x="85" y="200">2</text>
<text x="135" y="200">3</text>
<text x="185" y="200">4</text>
<text x="235" y="200">5</text>
<text x="285" y="200">6</text>
</g>
<g font-size="1.3" fill="#006464">
<text x="95.7" y="17.5">+5V+3.3V</text>
<text x="141.2" y="16.2">+5V</text>
<text x="183.7" y="18.7">+3.3V</text>
<text x="213.3" y="18.7">+5V</text>
<text x="27.5" y="27.6">+3.3V</text>
<text x="78.2" y="26.6">C1</text>
<text x="78.2" y="29.2">47u</text>
<text x="262.2" y="28.9">J7</text>
<text x="78.7" y="33.2">GND</text>
<text x="123" y="32.7">R4</text>
<text x="123.3" y="35.3">1k</text>
<text x="133.7" y="31.4">C4</text>
<text x="147" y="30.3" transform="rotate(-90 147 30.3)">VCC</text>
<text x="152.4" y="32.7">U1G</text>
<text x="152.4" y="35.3">74LS06</text>
<text x="175.1" y="30.2">R3</text>
<text x="175.3" y="32.7">1k</text>
<text x="193" y="30.2">RN3</text>
<text x="193" y="32.7">1k</text>
<text x="222.2" y="30.2">RN4</text>
<text x="222.2" y="32.7">1k</text>
<text x="262.2" y="31.4">DIN-6</text>
<text x="16.2" y="40.3">SWD</text>
<text x="17.9" y="37.8">J1</text>
<text x="79.5" y="40.3">SWCLK</text>
<text x="93.7" y="41.1" transform="rotate(-90 93.7 41.1)">VSYS</text>
<text x="98.8" y="41.4" transform="rotate(-90 98.8 41.4)">VBUS</text>
<text x="103.8" y="40.1" transform="rotate(-90 103.8 40.1)">3V3</text>
<text x="107.2" y="40.3">USB_GND</text>
<text x="131.4" y="36.8">100n</text>
<text x="147" y="39.7" transform="rotate(-90 147 39.7)">GND</text>
<text x="194.1" y="36.8">U1D</text>
<text x="57.6" y="45.4">SW1</text>
<text x="79.5" y="48">RUN</text>
<text x="79.5" y="42.9">SWDIO</text>
<text x="108.4" y="42.9">USB_DM</text>
<text x="108.5" y="45.4">USB_DP</text>
<text x="192.2" y="43.6">74LS06</text>
<text x="199.3" y="45.9">74LS06</text>
<text x="44.4" y="52.3">GND</text>
<text x="60.8" y="50.2">Reset</text>
<text x="79.5" y="50.5">3V3_EN</text>
<text x="107.3" y="50.5">SMPS_PS</text>
<text x="107.8" y="53">LED_OUT</text>
<text x="146.5" y="52.5">GND</text>
<text x="200.7" y="52.8">U1C</text>
<text x="264.6" y="50.5">GND</text>
<text x="14.6" y="58.9">Serial</text>
<text x="16.3" y="56.3">J2</text>
<text x="79.5" y="55.6">GPIO0</text>
<text x="79.5" y="58.1">GPIO1</text>
<text x="109" y="58.1">GPIO16</text>
<text x="192.2" y="54.8">74LS06</text>
<text x="246.4" y="58.9">SRV05-4</text>
<text x="247.6" y="55.6">U2</text>
<text x="257.7" y="59.7" transform="rotate(-90 257.7 59.7)">VP</text>
<text x="34.3" y="65.7">GND</text>
<text x="79.5" y="60.7">GPIO2</text>
<text x="79.5" y="63.2">GPIO3</text>
<text x="79.5" y="65.7">GPIO4</text>
<text x="109" y="60.7">GPIO17</text>
<text x="109" y="63.2">GPIO18</text>
<text x="109" y="65.7">GPIO19</text>
<text x="194.1" y="61.7">U1B</text>
<text x="199.3" y="63.7">74LS06</text>
<text x="16.6" y="68">J3</text>
<text x="34.3" y="68.3">+3.3V</text>
<text x="79.5" y="68.3">GPIO5</text>
<text x="79.5" y="70.8">GPIO6</text>
<text x="109" y="68.3">GPIO20</text>
<text x="109" y="70.8">GPIO21</text>
<text x="200.7" y="70.6">U1E</text>
<text x="246" y="67.2">IO1</text>
<text x="266.3" y="67.2">IO3 RESET_IEC</text>
<text x="266.3" y="67.2">IO3</text>
<text x="79.5" y="73.4">GPIO7</text>
<text x="79.5" y="75.9">GPIO8</text>
<text x="109" y="73.4">GPIO22</text>
<text x="192.2" y="72.6">74LS06</text>
<text x="246" y="72.3">IO2</text>
<text x="266.3" y="72.3">IO4 ATN_IEC</text>
<text x="266.3" y="72.3">IO4</text>
<text x="79.5" y="78.4">GPIO9</text>
<text x="79.5" y="81">GPIO10</text>
<text x="79.5" y="83.5">GPIO11</text>
<text x="103.2" y="83.5">GPIO26_ADC0</text>
<text x="106.7" y="78.4">ADC_VREF</text>
<text x="194.1" y="81.2">U1F</text>
<text x="194.1" y="79.4">U1A</text>
<text x="257.7" y="82.6" transform="rotate(-90 257.7 82.6)">VN</text>
<text x="15.5" y="87.1">Display/Keys</text>
<text x="79.5" y="86.1">GPIO12</text>
<text x="79.5" y="88.6">GPIO13</text>
<text x="103.2" y="86.1">GPIO27_ADC1</text>
<text x="103.2" y="88.6">GPIO28_ADC2</text>
<text x="192.2" y="88.1">74LS06</text>
<text x="258.3" y="86.8">GND</text>
<text x="79.5" y="91.1">GPIO14</text>
<text x="79.5" y="93.7">GPIO15</text>
<text x="110.9" y="93.7">AGND</text>
<text x="47.7" y="97.5">+5V</text>
<text x="79.5" y="98.8">BOOTSEL</text>
<text x="98.8" y="100.9" transform="rotate(-90 98.8 100.9)">GND</text>
<text x="26.4" y="107.6">Piezo</text>
<text x="28.1" y="105.1">LS1</text>
<text x="49.5" y="105.1">R1</text>
<text x="49.5" y="107.6">1k</text>
<text x="79.5" y="104.8">A1</text>
<text x="79.5" y="107.4">RaspberryPi_Pico</text>
<text x="136.9" y="105.1">RN2</text>
<text x="137.1" y="107.6">330</text>
<text x="58.3" y="111.5">R2</text>
<text x="58.4" y="114">1k</text>
<text x="197.4" y="111.2">+3.3VA</text>
<text x="205.8" y="112.7">100n</text>
<text x="206.9" y="110.2">C5</text>
<text x="222.5" y="112.7">PWR_FLAG</text>
<text x="241.3" y="112.7">H7</text>
<text x="248.9" y="112.7">H8</text>
<text x="256.5" y="112.7">H9</text>
<text x="264.1" y="112.7">H10</text>
<text x="34.2" y="119.1">MMBT3904</text>
<text x="41.7" y="116.5">Q1</text>
<text x="109.7" y="115.3">GND</text>
<text x="156.5" y="118.6">D1</text>
<text x="189.7" y="117.8">PWR_FLAG</text>
<text x="241.3" y="115.3">M</text>
<text x="248.9" y="115.3">M</text>
<text x="256.5" y="115.3">M</text>
<text x="264.1" y="115.3">M</text>
<text x="172.2" y="125.2">D2</text>
<text x="222.2" y="125.4">J6</text>
<text x="224.7" y="122.9">GNDA</text>
<text x="44.9" y="129.2">GND</text>
<text x="149.4" y="127.2">LED_STAT</text>
<text x="169.7" y="127.5">LED_ACT</text>
<text x="193.3" y="127.7">J5</text>
<text x="222.2" y="128">OLED</text>
<text x="258.3" y="129.7">Button1</text>
<text x="260.1" y="127.2">SW2</text>
<text x="146.5" y="133">GND</text>
<text x="258.1" y="135.1">Button2</text>
<text x="259.8" y="132.5">SW3</text>
<text x="259.8" y="137.6">SW4</text>
<text x="26.4" y="139.4">GND</text>
<text x="34.8" y="141.9">SHIELD</text>
<text x="65.7" y="141.9">DET</text>
<text x="124" y="140.7">+3.3V</text>
<text x="190.4" y="143.7">OLED/Key_Hat</text>
<text x="258.1" y="140.2">Button3</text>
<text x="259.8" y="142.9">SW5</text>
<text x="64.6" y="149.6">DAT0</text>
<text x="64.6" y="147">DAT1</text>
<text x="258.1" y="145.5">Button4</text>
<text x="65.5" y="154.6">CLK</text>
<text x="65.6" y="152.1">VSS</text>
<text x="76.4" y="151.1">GND</text>
<text x="194.3" y="153.4">FID4</text>
<text x="194.3" y="155.9">Fiducial</text>
<text x="209.5" y="153.4">FID5</text>
<text x="209.5" y="155.9">Fiducial</text>
<text x="223.5" y="153.4">FID6</text>
<text x="223.5" y="155.9">Fiducial</text>
<text x="247.6" y="154.6">CC2</text>
<text x="253.9" y="153.4">GNDA</text>
<text x="29.7" y="161.9" transform="rotate(-90 29.7 161.9)">Micro SD Card</text>
<text x="65.1" y="159.7">CMD</text>
<text x="65.5" y="157.2">VDD</text>
<text x="76.4" y="156.2">+3.3V</text>
<text x="113.8" y="158.4">RN1</text>
<text x="114" y="160.5">10k</text>
<text x="60.7" y="162.3">DAT3/CD</text>
<text x="64.6" y="164.8">DAT2</text>
<text x="112.8" y="165.8">100n</text>
<text x="115.1" y="163.3">C2</text>
<text x="120.6" y="163.3">C3</text>
<text x="120.6" y="165.8">10u</text>
<text x="72.6" y="168" transform="rotate(-90 72.6 168)">J4</text>
<text x="124.9" y="175">GND</text>
<text x="22.8" y="186.4">H1</text>
<text x="22.8" y="188.9">M</text>
<text x="30.5" y="186.4">H2</text>
<text x="30.5" y="188.9">M</text>
<text x="38.1" y="186.4">H3</text>
<text x="38.1" y="188.9">M</text>
<text x="45.7" y="186.4">H4</text>
<text x="45.7" y="188.9">M</text>
<text x="53.3" y="186.4">H5</text>
<text x="53.3" y="188.9">M</text>
<text x="71.1" y="187.7">FID1</text>
<text x="71.1" y="190.2">Fiducial</text>
<text x="85.1" y="187.7">FID2</text>
<text x="85.1" y="190.2">Fiducial</text>
<text x="100.3" y="187.7">FID3</text>
<text x="100.3" y="190.2">Fiducial</text>
<text x="135.9" y="188.9">CC1</text>
<text x="33.5" y="195.5">GND</text>
</g>
<g font-size="1.3" fill="#a90000">
<text x="145.9" y="24.2" transform="rotate(-90 145.9 24.2)">14</text>
<text x="182.7" y="27.4" transform="rotate(-90 182.7 27.4)">4</text>
<text x="185.3" y="27.4" transform="rotate(-90 185.3 27.4)">3</text>
<text x="187.8" y="27.4" transform="rotate(-90 187.8 27.4)">2</text>
<text x="190.4" y="27.4" transform="rotate(-90 190.4 27.4)">1</text>
<text x="212" y="27.4" transform="rotate(-90 212 27.4)">4</text>
<text x="214.5" y="27.4" transform="rotate(-90 214.5 27.4)">3</text>
<text x="217" y="27.4" transform="rotate(-90 217 27.4)">2</text>
<text x="219.6" y="27.4" transform="rotate(-90 219.6 27.4)">1</text>
<text x="24" y="34.2">1</text>
<text x="92.6" y="35" transform="rotate(-90 92.6 35)">39</text>
<text x="97.7" y="35" transform="rotate(-90 97.7 35)">40</text>
<text x="102.7" y="35" transform="rotate(-90 102.7 35)">36</text>
<text x="182.7" y="35" transform="rotate(-90 182.7 35)">5</text>
<text x="185.3" y="35" transform="rotate(-90 185.3 35)">6</text>
<text x="187.8" y="35" transform="rotate(-90 187.8 35)">7</text>
<text x="190.4" y="35" transform="rotate(-90 190.4 35)">8</text>
<text x="212" y="35" transform="rotate(-90 212 35)">5</text>
<text x="214.5" y="35" transform="rotate(-90 214.5 35)">6</text>
<text x="217" y="35" transform="rotate(-90 217 35)">7</text>
<text x="219.6" y="35" transform="rotate(-90 219.6 35)">8</text>
<text x="252" y="35.4">5</text>
<text x="258.9" y="32.5" transform="rotate(-90 258.9 32.5)">6</text>
<text x="264.7" y="35.4">1</text>
<text x="24" y="36.7">2</text>
<text x="24" y="39.2">3</text>
<text x="24" y="41.8">4</text>
<text x="75.5" y="39.2">D1</text>
<text x="75.5" y="41.8">D3</text>
<text x="116.9" y="39.2">TP1</text>
<text x="116.9" y="41.8">TP2</text>
<text x="192.9" y="39.2">8</text>
<text x="204.4" y="39.2">9</text>
<text x="252" y="40.5">4</text>
<text x="264.7" y="40.5">2</text>
<text x="75.5" y="46.9">30</text>
<text x="116.9" y="44.3">TP3</text>
<text x="145.9" y="43.9" transform="rotate(-90 145.9 43.9)">7</text>
<text x="258.9" y="45.2" transform="rotate(-90 258.9 45.2)">3</text>
<text x="75.5" y="49.4">37</text>
<text x="116.9" y="49.4">TP4</text>
<text x="116.9" y="51.9">TP5</text>
<text x="192.9" y="48.1">5</text>
<text x="204.4" y="48.1">6</text>
<text x="24" y="54.5">1</text>
<text x="24" y="57">2</text>
<text x="24" y="59.6">3</text>
<text x="76.1" y="54.5">1</text>
<text x="76.1" y="57">2</text>
<text x="76.1" y="59.6">4</text>
<text x="117.4" y="57">21</text>
<text x="117.4" y="59.6">22</text>
<text x="192.9" y="57">4</text>
<text x="204.4" y="57">3</text>
<text x="259.9" y="59.2" transform="rotate(-90 259.9 59.2)">5</text>
<text x="24" y="64.6">1</text>
<text x="76.1" y="62.1">5</text>
<text x="76.1" y="64.6">6</text>
<text x="117.4" y="62.1">24</text>
<text x="117.4" y="64.6">25</text>
<text x="192.3" y="65.9">11</text>
<text x="203.8" y="65.9">10</text>
<text x="24" y="67.2">2</text>
<text x="24" y="69.7">3</text>
<text x="76.1" y="67.2">7</text>
<text x="76.1" y="69.7">9</text>
<text x="117.4" y="67.2">26</text>
<text x="117.4" y="69.7">27</text>
<text x="246.9" y="69.4">1</text>
<text x="267.2" y="69.4">4</text>
<text x="24" y="72.3">4</text>
<text x="24" y="74.8">5</text>
<text x="24" y="77.3">6</text>
<text x="75.5" y="72.3">10</text>
<text x="75.5" y="74.8">11</text>
<text x="75.5" y="77.3">12</text>
<text x="117.4" y="72.3">29</text>
<text x="117.4" y="77.3">35</text>
<text x="192.9" y="74.8">2</text>
<text x="204.4" y="74.8">1</text>
<text x="246.9" y="74.5">3</text>
<text x="267.2" y="74.5">6</text>
<text x="24" y="79.9">7</text>
<text x="24" y="82.4">8</text>
<text x="75.5" y="79.9">14</text>
<text x="75.5" y="82.4">15</text>
<text x="117.4" y="82.4">31</text>
<text x="192.3" y="83.7">12</text>
<text x="203.8" y="83.7">13</text>
<text x="259.9" y="82" transform="rotate(-90 259.9 82)">2</text>
<text x="75.5" y="85">16</text>
<text x="75.5" y="87.5">17</text>
<text x="117.4" y="85">32</text>
<text x="117.4" y="87.5">34</text>
<text x="75.5" y="90">19</text>
<text x="75.5" y="92.6">20</text>
<text x="117.4" y="92.6">33</text>
<text x="75" y="97.7">TP6</text>
<text x="39.9" y="104">1</text>
<text x="39.9" y="106.5">2</text>
<text x="97.7" y="104.2" transform="rotate(-90 97.7 104.2)">3</text>
<text x="143.4" y="102.3" transform="rotate(-90 143.4 102.3)">1</text>
<text x="145.9" y="102.3" transform="rotate(-90 145.9 102.3)">2</text>
<text x="148.5" y="102.3" transform="rotate(-90 148.5 102.3)">3</text>
<text x="151" y="102.3" transform="rotate(-90 151 102.3)">4</text>
<text x="46.9" y="113.8" transform="rotate(-90 46.9 113.8)">3</text>
<text x="143.4" y="110" transform="rotate(-90 143.4 110)">8</text>
<text x="145.9" y="110" transform="rotate(-90 145.9 110)">7</text>
<text x="148.5" y="110" transform="rotate(-90 148.5 110)">6</text>
<text x="151" y="110" transform="rotate(-90 151 110)">5</text>
<text x="52.6" y="116.7">1</text>
<text x="143.4" y="118.8" transform="rotate(-90 143.4 118.8)">4</text>
<text x="148.5" y="118.8" transform="rotate(-90 148.5 118.8)">3</text>
<text x="153.5" y="118.8" transform="rotate(-90 153.5 118.8)">2</text>
<text x="167.5" y="115.7" transform="rotate(-90 167.5 115.7)">1</text>
<text x="46.9" y="121.4" transform="rotate(-90 46.9 121.4)">2</text>
<text x="199.3" y="121.8">1</text>
<text x="199.3" y="124.3">2</text>
<text x="215.8" y="121.8">1</text>
<text x="215.8" y="124.3">2</text>
<text x="148.5" y="126.5" transform="rotate(-90 148.5 126.5)">1</text>
<text x="199.3" y="126.9">3</text>
<text x="199.3" y="129.4">4</text>
<text x="199.3" y="131.9">5</text>
<text x="215.8" y="126.9">3</text>
<text x="215.8" y="129.4">4</text>
<text x="199.3" y="134.5">6</text>
<text x="199.3" y="137">7</text>
<text x="31" y="140.8">SH</text>
<text x="71" y="140.8">9</text>
<text x="199.3" y="139.6">8</text>
<text x="71" y="148.5">7</text>
<text x="71" y="145.9">8</text>
<text x="111" y="147.2">1</text>
<text x="111" y="149.7">2</text>
<text x="118.6" y="149.7">7</text>
<text x="118.6" y="147.2">8</text>
<text x="71" y="153.5">5</text>
<text x="71" y="151">6</text>
<text x="111" y="152.3">3</text>
<text x="111" y="154.8">4</text>
<text x="118.6" y="154.8">5</text>
<text x="118.6" y="152.3">6</text>
<text x="71" y="161.2">2</text>
<text x="71" y="158.6">3</text>
<text x="71" y="156.1">4</text>
<text x="71" y="163.7">1</text>
</g>
<g font-size="1.3" fill="#0f0f0f">
<text x="241.5" y="30.4">RESET_IEC</text>
<text x="242.8" y="35.4">DATA_IEC 5</text>
<text x="169.7" y="39.2">DATA_RX</text>
<text x="243.7" y="40.5">CLK_IEC 4</text>
<text x="243.9" y="45.6">ATN_IEC</text>
<text x="170" y="48.1">DATA_TX</text>
<text x="223.5" y="48.1">DATA_IEC</text>
<text x="68.4" y="59.6">SPK</text>
<text x="123.2" y="57">SLED_R</text>
<text x="123.2" y="59.6">SLED_G</text>
<text x="170.6" y="57">CLK_RX</text>
<text x="223.5" y="57">CLK_IEC</text>
<text x="65.3" y="62.1">ALED_N</text>
<text x="123.2" y="64.6">DATA_RX</text>
<text x="123.2" y="62.1">SLED_B</text>
<text x="170.9" y="65.9">CLK_TX</text>
<text x="123.2" y="67.2">DATA_TX</text>
<text x="123.2" y="69.7">CLK_RX</text>
<text x="236.5" y="67.2">DATA_IEC IO1</text>
<text x="31.7" y="74.8">KEY1</text>
<text x="31.7" y="77.3">KEY2</text>
<text x="123.2" y="72.3">CLK_TX</text>
<text x="170.7" y="74.8">ATN_RX</text>
<text x="223.5" y="74.8">ATN_IEC</text>
<text x="237.3" y="72.3">CLK_IEC IO2</text>
<text x="31.7" y="82.4">KEY4</text>
<text x="31.7" y="79.9">KEY3</text>
<text x="64.1" y="82.4">DET_SD</text>
<text x="64.1" y="79.9">ALED_P</text>
<text x="123.2" y="82.4">ATN_RX</text>
<text x="168.4" y="83.7">RESET_RX</text>
<text x="223.5" y="83.7">RESET_IEC</text>
<text x="62.9" y="85">SD_DAT0</text>
<text x="64.9" y="87.5">SD_CD</text>
<text x="123.2" y="85">RESET_RX</text>
<text x="63.5" y="92.6">SD_CMD</text>
<text x="63.9" y="90">SD_CLK</text>
<text x="143.4" y="97.8" transform="rotate(-90 143.4 97.8)">SLED_B</text>
<text x="145.9" y="97.8" transform="rotate(-90 145.9 97.8)">SLED_G</text>
<text x="148.5" y="97.8" transform="rotate(-90 148.5 97.8)">SLED_R</text>
<text x="151" y="97.8" transform="rotate(-90 151 97.8)">ALED_P</text>
<text x="64.7" y="116.7">SPK</text>
<text x="167.5" y="135.3" transform="rotate(-90 167.5 135.3)">ALED_N 2</text>
<text x="77.4" y="140.8">DET_SD</text>
<text x="77.4" y="148.5">SD_DAT0</text>
<text x="98.5" y="147.2">SD_DAT0</text>
<text x="99.4" y="149.7">SD_CLK</text>
<text x="77.4" y="153.5">SD_CLK</text>
<text x="99" y="152.3">SD_CMD</text>
<text x="100.5" y="154.8">SD_CD</text>
<text x="77.4" y="161.2">SD_CD</text>
<text x="77.4" y="158.6">SD_CMD</text>
</g>
<text font-size="1.3" fill="#0000c2" x="191.5" y="106.1">Display and Keyboard HAT (Optional)</text>
</svg>
